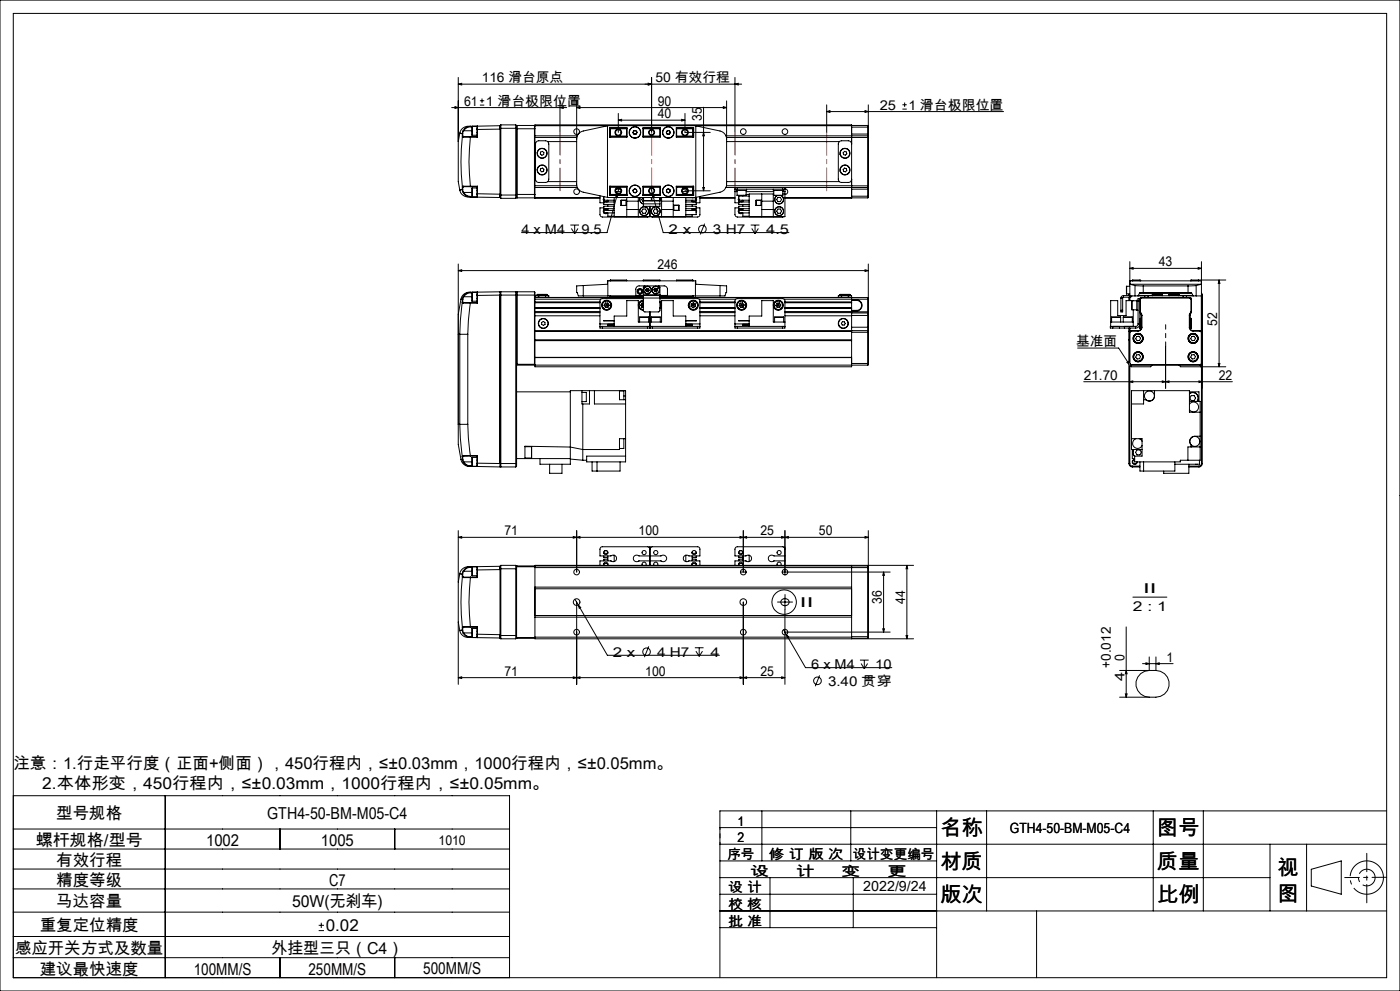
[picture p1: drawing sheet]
<svg xmlns="http://www.w3.org/2000/svg" width="420mm" height="297mm" viewBox="0 0 420 297" stroke-linecap="round" stroke-linejoin="round" font-family="sans-serif">
<g fill="none" stroke="#000" stroke-width=".3">
<path d="M0 0h420v297h-420zM4 4h412v289h-412zM135.5 32.2h34.5M136.5 32l1 .2-1 .3zM137.5 25.2l1-.2v.5zM137.5 25.2h85M137.5 23.2v19.2M137.9 39.9h.1M137.9 39.9l.8 .2M137.9 39.9l-.4 2.5M139 39.1l-.3 1M139 39.1l.1 .1"/>
<path d="M139.1 39.2l-.3 .8M139.1 39.2h2.5M141.1 37.8a2.74 2.74 0 0 0-3.2 2.1M141.1 37.8a2.45 2.45 0 0 0-2.1 1.3M141.1 37.8v.2M141.1 38l-.8 .2-1.2 1M141.1 38h.5M141.6 37.8v2.7M141.6 37.8h1.5v3.2M143.1 38.8h.1M143.2 37.8v1M143.2 37.8l-.1 .2"/>
<path d="M143.2 38.8v2.3M143.2 37.8h-2.1M144 31.5h1.3M144 30.2h1.3M144.6 29.5v1.3M150 37.7v1M150 37.7v.7h5M150 38.7v19.5M150 38.7l-6.8 .1M150 37.7l-6.8 .1M150.2 37.4v22M150.2 37.4h4.5"/>
<path d="M150.2 37.4l-.2 .3M154.7 37.4v22M154.7 37.4l.3 .3v.9M155 38.6v19.7M155 38.6h5.5M155.2 37.6v21.7M155.2 37.6l-.2 .1M155.2 37.6h5.1M160.3 37.6v21.7M160.3 37.6l.2 .1M160.5 37.7v.9M160.5 37.7v-.3h95v.3"/>
<path d="M160.5 37.7h.1M160.5 38.6v19.7M160.5 37.7h95M168 32.2l1-.2v.5zM168 30.2v9.5M173 32.2l1-.2v.5zM173 30.2v25l.2 .9 .5 .8 .8 .6 7.7 1.7M173 32.2h45M182.2 37.7l-7.7 1.7-1.1 .9-.4 1.4M182.2 37.7v21.5M182.4 37.7h-.2M182.9 38.3h5.2v2.8h-5.2z"/>
<path d="M183 38.6v2.5M183 38.6h5M183.1 38.4v2.6M183.1 38.4h5M183.1 38.4l-.1 .2M185.5 36l1-.2v.5zM185.5 34v5.7M185.5 36h20M188 38.4v2.6M189.9 39.8l.4 .4M190.1 39.2l-.2 .6M190.7 39.2h-.6"/>
<path d="M190.7 39.2l.4 .4M191.1 39.6l-.3 .5M192.9 38.3h5.2v2.8h-5.2zM192.9 38.4h5.2M193 38.4v2.6M193 38.6h5M194.5 25l1 .2-1 .3zM195.5 23.2v16.5M198 38.4v2.6M199.9 39.6l.2 .5M200.3 39.2h.5M200.3 39.2l-.4 .4"/>
<path d="M200.8 39.2l.2 .6M201 39.8l-.3 .4M202.9 38.3h5.2v2.8h-5.2zM202.9 38.4h4.9M203 38.4v2.6M203 38.6h5M204.5 35.8l1 .2-1 .3zM205.5 34v5.7h7.6M207.8 38.4l.1 2.7M207.8 38.4l.2 .2M208 38.6v2.5M208.6 37.7h.1"/>
<path d="M208.7 37.7l7.8 1.7 1.1 .9 .4 1.4M208.7 37.7v21.5M211.1 39.7l.2 1h-.5zM211.1 32.1v25.1M217 32l1 .2-1 .3zM218 30.2v25l-.2 .9-.5 .8-.8 .6-7.8 1.7M220.5 25.2l1-.2v.5zM220.5 23.2v16.5M248 33.4l1-.2v.5zM248 31.4v8.3M248 33.4h53.1M255.5 37.7v2.5"/>
<path d="M255.5 37.6h4.8M259.5 33.2l1 .2-1 .3zM260.3 37.6v3.1M260.3 37.6l.2 .5h-5M260.5 31.4v24.3M270.7 32.7h1.3M270.7 31.4h1.3M271.4 30.7v1.3M137.5 42.4v12l.4 2.6M137.9 57a2.75 2.75 0 0 0 3.2 2.1M137.9 57h.1M138.7 40.1v.8"/>
<path d="M138.7 56.8l.1 .1M138.7 56.8l.3 .9M138.7 56.8l-.8 .2M138.7 40.9a67.5 67.5 0 0 0 0 15.1M138.7 40.9l.3 .2M138.7 56l.2 .1M138.7 56v.8M138.8 40l.1 .8M138.8 56.9l.3 .8M138.8 40l-.1 .1M138.9 40.8l.2 .2M138.9 40.8l-.2 .1"/>
<path d="M138.9 56.1l-.1 .8M139 57.7a2.47 2.47 0 0 0 2.1 1.4M139 55.8h2.1M139 55.8l-.3 .2M139 41.1h2.1M139 55.8l.1 .1M139.1 41h2M139.1 41l-.1 .1M139.1 55.9h2M139.1 55.9l-.2 .2M139.1 57.7h-.1M139.1 57.7l.5 .6 1.5 .6"/>
<path d="M139.1 57.7h2.5M141.1 41.1a64.1 64.1 0 0 0 0 14.7M141.1 55.8v.1M141.1 58.9v.2M141.1 41.1h2.1M141.1 55.8h2.1M141.1 59.1l8.9 .1M141.1 58.9h.5M141.1 41v.1M141.1 41h2M141.1 55.9h2M141.6 56.3v2.8"/>
<path d="M141.6 40.5h1.5M141.6 56.3h1.5M143.1 41l.1 .1M143.1 58.1h.1M143.1 55.9v3M143.1 58.9v.2h-1.5M143.2 58.1v1l-.1-.2M143.2 55.8l-.1 .1M143.2 55.8v2.3M143.2 58.1l6.8 .1M150 58.2v1M150 59.2l.2 .2"/>
<path d="M150.2 59.4h4.5M155 58.5h-5v.7M155 58.3v.9M155 59.2l-.3 .2M155 58.3h5.5M155 59.2l.2 .1M155.2 59.3h5.1M160.5 58.3v.9M160.5 53.4l.2 .7M160.5 59.2v.2h19.5M160.5 59.2h.1M160.5 59.2h19.5"/>
<path d="M160.5 59.2l-.2 .1M160.5 56.2h12.7M160.5 41.2h12.5M160.5 40.7h12.7M160.5 55.7h12.5M160.7 42.8l-.2 .6M160.9 42.5l.7-.3h2.1a.96 .96 0 0 1 .9 1v10.5a.96 .96 0 0 1-.9 1h-2.1a.96 .96 0 0 1-.9-1v-10.7zM162.2 45.6l.5-.2 .5 .3-.1 .6-.5 .2-.5-.4zM162.2 50.6l.5-.2 .5 .3-.1 .6-.5 .2-.5-.4zM164.3 42.4h8.7M164.3 54.4h8.7M180 58.7v2.1h1.2"/>
<path d="M181.2 59.3l-.2 .8 .5 .4M181.2 58.9v1.1M181.2 59.6v.4M182.2 59.2h26.5M182.9 58.5h.4M182.9 55.8h5.2v2.8h-5.2zM182.9 57.1h.1M182.9 56.7h.1M182.9 56.2h.1M182.9 40.7h.1M183 55.8v2.5M183 58.3h5"/>
<path d="M183 58.3l.1 .2M183.1 55.9v2.6M183.1 41h5M183.1 55.9h5M183.1 58.5h5M183.1 55.9l-.1 .2h5M183.2 41v.1M183.2 55.8v.1M183.3 58.5v.1M183.3 58.5h.1M184.3 58.5v.1M184.3 59.2v5.7h21.4v-5.7"/>
<path d="M184.7 57.4h1.6M184.8 56.7h1.4M185.2 58.2v1l-.5-.1zM185.2 58.2l-3.1 11.5h-25.6M185.7 56.2l-.5 2M188 55.9v2.7M188 40.8h-5l.1 .2M188 59.2v5.7M189.9 57l.1 .6M190 57.6l.6 .1M190.4 56.6l.5 .2M190.4 56.6l-.5 .4"/>
<path d="M190.8 40.1l-.5 .1M190.9 56.8l.1 .6M191 57.4l-.4 .3M191.5 59.2v5.7M192 59.2l-.1 .2a1.39 1.39 0 0 0 1.1 1.7M192.1 59.2l-.1 .2a1.29 1.29 0 0 0 1 1.7M192.9 59.2l-.4 .6 .5 .6M192.9 55.8h5.2v2.8h-5.2zM192.9 41h5.2M192.9 55.9h5.2M192.9 58.5h5.2M192.9 58.5h.1"/>
<path d="M193 55.9v2.7M193 59.2v1.9M193 58.3h5M193 40.8h5M193 56.1h5M193.1 59.2v.9M193.5 58.5v.1M195.3 56.3l.4 1.8M195.4 59.2v.9M195.6 59.2v.9M195.7 58.1l.6 .8-.5 .2zM195.7 58.1l3.3 11.6h37.7"/>
<path d="M197.5 58.5v.1M197.9 59.2v.9M198 59.3v1M198 59.4v.7M198 55.9v2.7M198 59.2v1.9M198 58.5h.1M198.5 59.2v5.7M200 57.5l.5 .3M200 56.9v.6M200.1 40.1l.6 .1M200.5 56.6l.5 .3"/>
<path d="M200.5 56.6l-.5 .3M201 57.5l-.5 .3M201 56.9v.6M202 59.2v5.7M202.9 55.8h5.2v2.8h-5.2zM202.9 55.9l5.1 .2h-5M202.9 58.5h4.9M203 55.9v2.6M203 40.8h5l-.2 .2h-4.9M203 58.3h5M204.7 57.4h1.6M204.8 56.7h1.3"/>
<path d="M205.5 57.2h7.6M205.7 58.5v.1M205.7 59.3h3.1v.7M206.6 58.5l.1 .1M206.6 58.5h1.5M206.6 58.5h.1M207.6 59.2h.2M207.9 55.8l-.1 2.7M208 55.8v2.5M208 57.1h.1M208 56.7h.1M208 56.2h.1"/>
<path d="M208 58.3l-.2 .2M208 40.7h.1M208.1 59.2l-.2 .1M208.4 59.2l.2 .1M208.7 59.2l.1 .1M208.8 59.3l.2 .8-.6 .4M208.8 59.6v.4M210 58.9v1.9h-1.2M210 59.4h10.5M210 59.2h10.5M210.8 56.2h.5l-.2 1zM217.8 56.2h3.4"/>
<path d="M217.8 40.7h42.5M217.9 55.7h37.6v.5M218 42.4h33.8M218 54.4h33.8M220.5 56.7h.7M220.5 56.7v.7M220.5 56.2v.5M220.5 57.4v3.4h1.2M220.5 57.4h.6M221 56.7v.4h3v-.4M221.1 58.5h2.7M221.1 57.1v1.4"/>
<path d="M221.2 56.2v.5M221.2 56.7h13.5M221.2 56.2h13.5M221.7 59.3l-.2 .8 .5 .4M221.7 59.6v.4M222.8 58.6v.2M223.8 57.1v1.4M223.8 58.3h1M223.8 57.4h8.3M224.8 58.8h-3.1v1.2M228.5 58.1v6.8M232 56.7v.4h3v-.4"/>
<path d="M232 58.1v6.8M232.1 58.5h2.7M232.1 57.1v1.4M233.1 58.6a1.35 1.35 0 0 0-.4 2 1.35 1.35 0 0 0 2.1 0 1.35 1.35 0 0 0-.4-2M233.2 58.6a1.31 1.31 0 0 0-.5 2 1.31 1.31 0 0 0 2.1 0 1.31 1.31 0 0 0-.6-2M233.4 59.2h.7l.4 .6-.4 .6h-.7l-.4-.6zM234.7 56.7h.8M234.7 56.2h25.6M234.7 56.2v.5M234.8 57.1v1.4M234.8 58.1h.7M234.8 57.4h.7"/>
<path d="M235.5 56.7v.7M235.5 56.6a.85 .85 0 0 1 .8 .8 .85 .85 0 0 1-.8 .9M235.5 56.2v.5M235.5 57.4v7.5h-10.7v-6.8h7.3M235.5 59.2h20M252.9 50.8l.5-.4 .5 .1 .1 .6-.4 .4-.5-.2zM252.9 45.8l.5-.4 .5 .1 .1 .6-.4 .4-.5-.1zM255.5 40.2v15.5M255.5 55.7v.5M255.5 40.2h5v.6M255.5 56.2v.5M255.5 43.2a.96 .96 0 0 0-1-1h-2a.96 .96 0 0 0-1 1v10.5a.96 .96 0 0 0 1 1h2a.96 .96 0 0 0 1-1"/>
<path d="M255.5 59.2v.2h-20M255.5 56.7v2.5M255.5 59.3h4.8M255.5 58.8h5M255.5 56.7h5M255.5 55.7h5M260.3 40.7v15.5M260.3 56.2v3.1M260.3 40.7l.2 .1M260.5 40.8v.4h-42.6M260.5 55.7v.4M260.5 56.1v.6"/>
<path d="M260.5 58.8l-.2 .5M260.5 56.7v2.1M260.5 56.1l-.2 .1M137.5 79.1v48.1M171.1 67.4h2.6M171.4 68.5l1 1.6M172.4 67.4v2.7M173.4 68.5l-1 1.6M181.2 62.3h-1.2v2a.73 .73 0 0 0 .7 .7l13.9-.1M181.2 60a.61 .61 0 0 0 .5 .4 .61 .61 0 0 0 .6-.4l.1 .5M181.2 63.1v.7h3.1M181.2 60h3.1"/>
<path d="M181.2 63.1h3.1M181.2 63.1v.4M181.2 63.8a.73 .73 0 0 0 1.1 0M181.4 63.8h.7M181.5 62.5l-.5 .5 .2 .7M181.9 62.5l.5 .3M182.4 60.3l-.5 .2M182.4 62.5l-.1 .6a.61 .61 0 0 0-.6-.5 .61 .61 0 0 0-.5 .5M182.4 61.3v.5M182.4 63.8v1h1.9M184.3 60.5h-3.1v.8h3.1M184.3 61.8h-3.1v.7h3.1"/>
<path d="M186.3 60h1.6v1.6h-1.6zM186.3 60h1.6M188 60.3h3.5M188 62.8h3.5M192.9 62.6h.7l.4 .7-.4 .6h-.7l-.4-.6zM193 61.1v.7h5v-.7M193 61.1h5M193.1 60.1h2.3M195 61.8v3.1M195.6 60.1l2.2 .1M195.6 60.1h2.3M196.4 62.6h.7l.3 .7-.3 .6h-.7l-.4-.6z"/>
<path d="M197.8 60.2h.1M198.5 60.3h3.5M198.5 62.8h3.5M202.1 61.5h1.6v1.6h-1.6zM202.1 63v-1.4h1.5v1.4M205.7 60.5h3.1v.8h-3.1M205.7 61.8h3.1v.7h-3.1M205.7 60h3.1M205.7 63.1h3.1M207.6 60.3l.5 .2M207.6 62.5v.6a.61 .61 0 0 1 .6-.5 .61 .61 0 0 1 .6 .5M207.6 61.3v.5"/>
<path d="M207.6 64.3v.5h-1.9M208.1 62.5l-.5 .3M208.4 62.5l.6 .5-.2 .7M208.8 60a.61 .61 0 0 1-.6 .4 .61 .61 0 0 1-.6-.4v.5M208.8 62.3h1.2v2a.73 .73 0 0 1-.8 .7l-13.8-.1M208.8 63.1v.4M208.8 63.1v1.2h-3.1M211.4 67l-1.3 3.3M221.7 62.3h-1.2v2a.73 .73 0 0 0 .7 .7l13.9-.1M221.7 60a.61 .61 0 0 0 .5 .4 .61 .61 0 0 0 .6-.4v.5M221.7 63.1v.7h3.1M221.7 60h3.1"/>
<path d="M221.7 63.1h3.1M221.7 63.1v.4M221.7 63.8a.73 .73 0 0 0 1.1 0M221.9 63.8h.7M222 62.5l-.5 .5 .2 .7M222.4 62.5l.4 .3M222.8 60.3l-.4 .2M222.8 62.5v.6a.61 .61 0 0 0-.6-.5 .61 .61 0 0 0-.5 .5M222.8 61.3v.5M222.8 63.8v1h2M224.8 60.5h-3.1v.8h3.1M224.8 61.8h-3.1v.7h3.1"/>
<path d="M225.2 67.4h2.6M225.5 68.5l1 1.6M226.5 67.4v2.7M226.8 60h1.6v1.6h-1.6zM226.8 60h1.6M227.5 68.5l-1 1.6M228.5 60.3h3.5M228.5 62.8h3.5M233.4 62.6h.7l.4 .7-.4 .6h-.7l-.4-.6zM260.5 79.1v14.3M338.9 78.4v10.7M360.4 78.4v10.3h-1.6"/>
<path d="M137.5 81.1l1-.2v.4zM137.5 81.1h123M138.3 89.7l-.8 4.5v6h.4M138.3 89.7h.4M138.7 90.6l-.6 5.4-.2 4.2M138.7 90.6l.3 .2M138.7 89.7v.9M138.8 90.5l-.1 .1M138.8 90.5l.3 .2M138.9 89.7l-.1 .8M138.9 89.7h-.2M139 90.8h2.1"/>
<path d="M139 88.9l-.3 .8M139 88.9h.1M139.1 90.7h2M139.1 90.7l-.1 .1M139.1 88.9l-.2 .8M139.1 88.9h2.5M141.1 87.6a2.57 2.57 0 0 0-2.8 2.1M141.1 90.8l-.6 5.3-.2 4.1M141.1 87.6l8.9-.1v.9M141.1 90.7v.1M141.1 87.6a2.45 2.45 0 0 0-2.1 1.3M141.1 87.6v.1"/>
<path d="M141.1 90.8h2.1M141.1 90.7h2M141.1 87.7l-.8 .2-1.2 1M141.1 87.7h.5M141.6 87.6v2.7M141.6 87.6h1.5v3.1M141.6 90.3h1.5M143.1 87.7l.1-.1v.9M143.1 90.7l.1 .1M143.1 88.5h.1M143.2 88.5v2.3M150 88.4l-6.8 .1"/>
<path d="M150 88.4v50.5M150 88.4h10.5M150.2 87.5v52.4M150.2 87.5l-.2 .2M150.2 87.5h4.5M154.7 87.5v52.4M154.7 87.5l.3 .2M155.2 87.5l-.2 .1v51.3M155.2 87.5v21.7M155.2 87.5h5.1M160.3 87.5v21.7M160.3 87.5l.2 .9"/>
<path d="M160.5 99.1v.2M160.5 99.3v10.6h95v-10.6M160.5 88.4v10.7M160.5 99.1h99.8M160.5 89.7h19.7M160.5 99.3h95M160.5 92.5h19.5M160.5 92.4h19.5M160.5 90.6h19.5M160.5 90.5h19.5M160.5 90.7h19.5M160.5 92.2h19.5"/>
<path d="M160.5 93.7h19.5M160.5 93.4h19.5M160.5 94.6h19.5M161.1 88.3h3M161.1 88.5l.1 .1M161.1 88.5h3M161.1 88.3v.2M161.5 89.1v.1M161.6 88.6h-.9v.5M161.6 88.6v.5h-1.1l32.5 .1M161.6 88.6h2.1M162.5 96.7l.5-.4 .5 .3v.6l-.5 .3-.5-.3z"/>
<path d="M163.7 88.6h.9v.5M163.7 88.6v.5h.6M164.1 88.5v.1M164.1 88.3v.2M175 85.6l-2 .1v2h.2a.91 .91 0 0 0 .4 .9 .91 .91 0 0 0 1 .1h.4M175 85.6l7.2-.4v-1h26.5v1l7.3 .4M175 88.7h18M175 85.6v3.1M180 97.8h.7M180 97.8v.5h.7M180 97.1v.7M180 97.1h4.3"/>
<path d="M180.7 97.8h13.5M180.7 97.8v.5M180.7 98.3h13.5M181.2 91.5l.4 .6M181.2 91.5h1.5M181.6 90.8h.8M181.6 90.8l-.4 .7M181.6 92.1h.8M181.6 90.8l.4 .7M182 91.5l.4 .6M182 91.5l-.4 .6M182.4 84.2v4.5"/>
<path d="M182.4 90.8l.3 .7M182.4 90.8l-.4 .7M182.7 91.5l-.3 .6M183 84.1h5M183 84.1v.1M183 88.7v.4M183 88.8h10M183.1 83.9h4.9v.3M183.1 83.9v.3M183.1 88.7v.4M183.1 83.9l-.1 .2M184.3 97.2h-1.9v.3h1.9"/>
<path d="M184.3 97.8v-3.1h3.7v-4.6h3.5v6.4h7v-6.4h3.5v4.6h3.7v3.1M184.3 96.1h-3.1l3.1 .1M190.7 88.7v-2a.96 .96 0 0 1 1-1h7.5a.96 .96 0 0 1 1 1v2M190.7 88.5h9.5M191.9 95.1h2.7M191.9 95.1v1.4M192.2 91.5h.8M192.2 91.5l.4 .6M192.6 90.8h.4M192.6 92.1h.4M192.6 90.8l-.4 .7M192.6 90.8l.4 .7"/>
<path d="M193 88.3v1M193 90a1.5 1.5 0 0 0-1.5 1.5 1.5 1.5 0 0 0 1.5 1.5M193 92.8a1.32 1.32 0 0 1-1.3-1.3 1.32 1.32 0 0 1 1.3-1.4 1.36 1.36 0 0 0-1.4 1.4 1.36 1.36 0 0 0 1.4 1.3M193 89.5l-12.7 .1-.3 .5v7M193 84.2v-.3h5v.3M193 89.3h5M193 89.3v3.7M193 88.3h5M193 91.5l-.4 .6M193 84.1h5M193.5 85.7l-.5 .4v2.2M193.7 86.9l.2 .5"/>
<path d="M193.7 86.9h.5M193.9 87.4l.6 .1M194 86.4l-.3 .5M194 86.4l.6 .1M194 86.4l.2 .5M194.2 97.8h1.5M194.2 98.3h.8M194.2 86.9l-.3 .5M194.2 86.9l.3 .6M194.2 86.9l.6 .1M194.2 97.8v.5M194.6 95.1v1.4"/>
<path d="M194.6 86.5l.2 .5M194.6 86.5l-.4 .4M194.8 87l-.3 .5M195 98.3h.7M195 93.5v4.8M195.4 95.1h2.7M195.4 95.1v1.4M195.7 97.8h13.5M195.7 98.3h13.5M195.7 97.8v.5M196.2 86.9l.2 .5M196.2 86.9h.5"/>
<path d="M196.4 87.4l.6 .1M196.5 86.4l-.3 .5M196.5 86.4l.6 .1M196.5 86.4l.2 .5M196.7 86.9l.6 .1M196.7 86.9l-.3 .5M196.7 86.9l.3 .6M197.1 86.5l.2 .5M197.1 86.5l-.4 .4M197.3 87l-.3 .5M197.5 85.7l.5 .4v2.2M198 88.3v1"/>
<path d="M198 89.3v3.8l-.3 .3-4.3 .1-.4-.5M198 90.4a1.49 1.49 0 0 1 0 2.2M198 90.6l.1 .1a1.38 1.38 0 0 1-.1 1.7M198 89.5l11.7 .1 .3 .5v7M198 90.7v.1a1.21 1.21 0 0 1 0 1.5M198 89.1l62.3 .1M198 88.7h18M198 88.8h10M198.1 95.1v1.4M203 84.1h5M205.7 97.2h1.9v.3h-1.9M205.7 96.1h3.1l-3.1 .1"/>
<path d="M205.7 97.1h4.3M207.3 91.8l.6 .4M207.4 91l-.1 .8M207.4 91l.6 .5M207.8 83.9h-4.8v.3M207.8 83.9v.3M207.8 88.7v.4M207.8 83.9l.2 .2M208 91.5l-.1 .7M208 91.5l.6 .4M208 84.1v.1M208 88.7v.4"/>
<path d="M208 90.7l-.6 .3M208 90.7l.7 .5M208 90.7v.8M208.6 91.9l-.7 .3M208.6 84.2v4.5M208.7 91.2l-.1 .7M208.7 91.2l-1.4 .6M209.2 97.8h.8M209.2 97.8v.5M209.8 89.7h10.9M210 97.8v.5h-.8M210 97.1v.7"/>
<path d="M210 92.5h10.5M210 92.4h10.5M210 90.6h10.5M210 90.5h10.5M210 90.7h10.5M210 92.2h10.5M210 93.7h10.5M210 93.4h10.5M210 94.6h10.5M216 85.6l2 .1v2h-.2a.91 .91 0 0 1-.4 .9 .91 .91 0 0 1-1 .1h-.4M216 85.6v3.1M220.5 97.8v.5h.7"/>
<path d="M220.5 97.8h.7M220.5 97.1v-7l.4-.6h14l.6 .6v8.2h-.8M220.5 97.1v.7M220.5 97.1h4.3M221.2 97.8h13.5M221.2 98.3h13.5M221.2 97.8v.5M221.8 91.6l.4 .6M222 90.9l-.2 .7M222 90.9l.5 .6M222.5 91.5l-.7 .1M222.5 91.5l.4 .6"/>
<path d="M222.5 91.5l-.3 .7M222.8 90.8l.4 .6M222.8 90.8l-.8 .1M222.8 90.8l-.3 .7M222.9 92.1l-.7 .1M223.2 91.4l-.3 .7M223.2 91.4l-.7 .1M224.8 97.2h-2v.3h2M224.8 96.1h-3.1l3.1 .1M232.4 95.1h2.7M232.4 95.1v1.4M232.7 91.6l.5 .6"/>
<path d="M233 90.9l-.3 .7M233 90.9l.5 .6M233.5 91.5l-.8 .1M233.5 91.5l.4 .6M233.5 91.5l-.3 .7M233.8 90.8l.4 .6M233.8 90.8l-.8 .1M233.8 90.8l-.3 .7M233.9 92.1l-.7 .1M234.2 91.4l-.3 .7M234.2 91.4l-.7 .1M234.7 97.8h.8"/>
<path d="M234.7 97.8v.5M235.1 95.1v1.4M235.5 96.5h-3.5v-6.4h-3.5v4.6h-3.7v3.1M235.5 92.5h20M235.5 92.4h20M235.5 90.6h20M235.5 90.5h20M235.5 90.7h20M235.5 92.2h20M235.5 93.7h20M235.5 93.4h20M235.5 94.6h20"/>
<path d="M252 88.5l.1 .1M252 88.3h3M252 88.5h3M252 88.3v.2M252 88.3h.1M252.5 88.6v.5h-.7M252.5 88.6h-1v.5M252.5 88.6h2M252.7 96.4h.6l.3 .6-.3 .4h-.6l-.3-.5zM254.5 88.6v.5h1M254.5 88.6h1v.6M255 88.5l-.1 .1"/>
<path d="M255 88.3v.2M255.5 94.6v4.7M255.5 93.4v.4M255.5 89.2v4.2M255.5 93.8v.8M255.5 93.4h5M255.5 99.6h5M255.5 93.8h.1M255.5 98.1h5M255.5 93h1.5M255.5 93.2h1.5M255.5 93.8h4.8"/>
<path d="M255.5 89.9h1.5M255.5 90h1.5M255.5 94.5h5M257 89.9a1.66 1.66 0 0 1 1.6 1.6 1.66 1.66 0 0 1-1.6 1.7M257 90a1.5 1.5 0 0 1 1.5 1.5 1.5 1.5 0 0 1-1.5 1.5M257 89.9v.1M257 93v.2M259.5 80.9l1 .2-1 .2zM260.3 99.1v10.3M260.3 93.8v5.3M260.3 89.2v4.6M260.3 89.2l.2 .5h-25.3"/>
<path d="M260.3 99.1l.2 .1M260.5 99.2v.4M260.5 98.1v1.1M260.5 93.4v.3M260.5 93.7v.8M260.5 94.5v3.6M260.5 99.6v9.3M260.5 93.7l-.2 .1M333.2 97.8l-.1 .5h.7M333.2 96.5h6.8M333.2 97.8h7.5M333.5 95.1h2.7"/>
<path d="M333.5 95.1v1.4M333.8 98.3h2M333.8 97.8v.5M335.8 98.3h1.5M335.8 97.8v.5M336.2 95.1v1.4M336.3 93v.5h.5v-.5M336.3 89.3h.5M336.3 93h.5M336.3 89.3v3.7M336.8 89.3v3.7M337 95.1h2.7"/>
<path d="M337 95.1v1.4M337 89.1l-.2 .2M337 88.6l-.5 .2-.2 .5M337 88.6h1.9M337 89.1h1.9M337 88.6v.5M337.3 98.3h3.4M337.3 97.8v.5M338 85.8v2.3M338 88.1h.9M338 85.8h.9M338.7 88.4h.2"/>
<path d="M338.7 88.4v.2M338.7 89.1v1M338.7 98.3v40.6M338.7 88.1v.3M338.8 89.1v1M338.8 98.3v.8M338.8 99.6v9.3M338.8 99.6h.2M338.9 88.1l-.1 .5M338.9 84.2h.1M338.9 88.7h1.6M338.9 84.2h21.5"/>
<path d="M338.9 80.4l1-.2v.5zM338.9 80.4h21.5M339 89.1v1M339 98.3v.8M339 99.6v9.3M339.3 99.2l-.3 .4M339.3 99.2h-.2l-.3 .4M339.3 99.2h2.1M339.6 90.1v2.7M339.6 88.7l-.7 .4M339.6 92.8h1.4M339.6 90.1h1.4"/>
<path d="M339.7 84.1h2.5M339.7 84.1v.1M339.7 95.1v1.4M339.8 83.9h2.2M339.8 83.9v.3M339.8 83.9l-.1 .2M340 90.1h-2.2v4.5h-2.5v-4.5h-2.1v7.7M340 92.8v5M340.5 85.6l2.5 .1M340.5 88.7h.9M340.5 85.6v3.1M340.7 97.8v.5"/>
<path d="M341.4 90h-.4v3h.4M341.4 97.1l-.1 .4-.6 .3M341.4 99.1h-2.6l-.1 .2M341.4 88.7h2M341.4 97.1h.5M341.4 90.2h.5M341.4 90.2v6.9M341.4 99.1v.1M341.5 88.5h4.2M341.9 97.1a1.26 1.26 0 0 1-1.2 1.2M341.9 89.7v-.2h-.5v.7M341.9 89.7h.2"/>
<path d="M341.9 89.7v7.4M342 83.9v.3M342 87.7v.2M342 87.9h15.3M342 83.9l.2 .2M342.1 95.4v3M342.1 95.4h.2M342.1 98.4h.2M342.1 93.4l.1 .3M342.1 93.4v.4M342.1 93.8l.3 .7M342.1 89.7v3.7"/>
<path d="M342.2 93.8l.2 .6v4M342.2 87.7l-.2 .2M342.2 93.7l.4 .8M342.2 84.1v.1M342.2 93.7l-.1 .1M342.3 95.4l.1 .1M342.3 95.4v3M342.4 98.4h-.1M342.4 89.3l-.3 .4M342.4 89.2l-.5 .5M342.4 98.1a1.09 1.09 0 0 1-1 1M342.4 89.2h14.5"/>
<path d="M342.4 89.3h14.5M342.4 98.1h.2M342.4 94.5h.2M342.4 89.2v.1M342.4 94.5v3.6M342.6 98.1a1.21 1.21 0 0 1-1.2 1.1M342.6 94.5v3.6M343 87.7h-.3a1.02 1.02 0 0 0-1.3 1M343 85.7h13.4M343 85.7v2M343 87.7h13.4M343.4 88.6v.5h1v-.5"/>
<path d="M343.4 88.6h1M343.7 89.1v.1M344.4 88.6h10.5M344.7 89.1v.1M345.7 88.3h3M345.7 88.5l.1 .1M345.7 88.5h3M345.7 88.3v.2M348.7 88.5l-.1 .1M348.7 88.3v.2M350.7 88.3h3M350.7 88.5l.1 .1"/>
<path d="M350.7 88.5h3M350.7 88.3v.2M353.7 88.5l-.1 .1M353.7 88.5h4.2M353.7 88.3v.2M354.7 89.1v.1M354.9 88.6v.5h1v-.5M354.9 88.6h1M355.7 89.1v.1M355.9 88.7h2M356.4 87.7h.3a1.01 1.01 0 0 1 1.2 1M356.4 85.7v2"/>
<path d="M356.8 98.1a1.14 1.14 0 0 0 1.1 1.1M356.8 98.1h.1M356.8 94.5h.1M356.8 94.5v3.6M356.9 89.3l.4 .4M356.9 89.2l.5 .5M356.9 98.1a1.02 1.02 0 0 0 1 1M356.9 89.2v.1M356.9 94.5v3.6M357 98.4h.1M357 95.4v.1M357 95.4v3"/>
<path d="M357 95.4h.3M357 98.4h.3M357.2 93.7l-.4 .8M357.2 93.7l.1 .1M357.2 84.1h2.5M357.2 84.1v.1M357.2 93.8l-.2 .7v3.9M357.2 87.7l.1 .2M357.3 93.8l-.4 .7M357.3 95.4v3M357.3 93.4l-.1 .3M357.3 93.4h.1"/>
<path d="M357.3 89.7h.1M357.3 89.7v3.7M357.3 83.9v.3M357.3 87.7v.2M357.3 83.9l-.1 .2M357.4 93.4l-.1 .4M357.4 89.7v3.7M357.9 88.7h.9M357.9 99.1h2.6l.2 .2M357.9 99.2h2.1M357.9 99.1v.1M358.8 85.6l-2.4 .1"/>
<path d="M358.8 85.6v3.1M359.4 80.2l1 .2-1 .3zM359.7 84.1v.1M359.7 84.1l-.2-.2v.3M360 99.2h.3l.2 .4M360 99.2l.4 .4M360.4 99.6h.1M360.4 85.2h-21.5l1.6 .4M360.4 85.2l-1.6 .4M360.4 84.2v1M360.4 88.7v10.4M360.4 99.6v9.3"/>
<path d="M360.4 87.8l.3 .6M360.4 88l.1 11.1M360.4 88.4h.3M360.5 99.6v9.3M360.7 88.4v50.5M365.7 83.9l.3 1h-.5zM365.7 83.9v26M367.7 83.9h-10.4M137.9 100.2h2.4M137.9 100.2v27M140.3 100.2v27M155 117.4h16.1"/>
<path d="M155 109.4h105.3M155.2 109.2l-.2 .1M155.2 109.2h5.1M160.3 109.2l.2 .1M160.5 101.8h95M160.5 102.1h95M160.5 107.1h95M160.5 107.2h95M174.6 117.6h1.3v2.8h-1.3M174.6 117.1v4h2.2v-4M178.3 117.1v4h9.4M185.8 117.2h1.3v2.6"/>
<path d="M185.8 117.1v2.7h1.9M187.1 118.7h.6M187.7 118.7v1.1M187.7 119.8v18.6h-11.7v-1.7h11.7M187.7 118.7v-1.6h-16.6v22h-9.1v-1.7M255.5 108.9h5M260.5 108.9l-.2 .5M323.3 104.3h12.3l3.2 5M338.1 108.6l.4-.3 .3 1zM338.7 101.8l.1 .2M338.8 108.9l.5 .5M338.8 108.9h.2"/>
<path d="M338.8 114.4l1-.2v.4zM338.9 109.5v29.4M339 108.9l.3 .4M339.3 109.4h20.7M339.3 109.3h20.7M339.3 109.3v.1M341 106.4l.7-.1 .5 .6-.3 .6-.8 .1-.4-.6zM341 100.9l.7-.1 .5 .5-.3 .7-.8 .1-.4-.6zM343.1 117.1v4h-3.7M345.7 109.4l-.5 .5h-5.9l-.5-.5v7M346.4 118.7a1.55 1.55 0 0 1-1 1.4 1.55 1.55 0 0 1-1.7-.3h-.6M346.4 117.1v1.6"/>
<path d="M348.7 114.2l1 .2-1 .2zM349.7 114.4l1-.2v.4zM349.7 103.8v12.6M353.7 109.4l.5 .5h13.5M356.8 117.9a1.69 1.69 0 0 1 2.2 .2 1.69 1.69 0 0 1 .2 2.2M356.8 118a1.65 1.65 0 0 1 2.2 .1 1.65 1.65 0 0 1 .1 2.2M356.8 117.4h2.9v2.9M357.4 118.6h.8l.5 .7-.5 .7h-.8l-.5-.7zM357.5 100.9l.7-.1 .4 .5-.2 .7-.8 .1-.4-.6zM357.5 106.4l.7-.1 .4 .6-.2 .6-.8 .1-.4-.6zM359.7 114.2l1 .2-1 .2zM360 109.3v.1"/>
<path d="M360.4 108.9l-.4 .4M360.4 108.9h.1M360.4 109.7v29.2M360.5 108.9l-.5 .5M360.5 106.9l.2 .2M360.7 109.4l-.5 .5M360.7 101.8l-.2 .2M365.5 108.9h.5l-.3 1zM369.7 114.4h-44.6M137.5 127.2v6l.8 4.5M137.5 127.2h.4M137.9 127.2l.2 4.2 .6 5.4"/>
<path d="M137.9 127.2h2.4M138.3 137.7a2.58 2.58 0 0 0 2.8 2.1M138.7 136.8l.1 .1M138.7 136.8v.8M138.7 137.6l.2 .1M138.7 137.6l.3 .9M138.7 137.6l-.4 .1M138.8 136.9l.1 .8M138.9 137.7l.2 .7M139 136.6l-.3 .2M139 136.6l.1 .1M139 138.5a2.37 2.37 0 0 0 2.1 1.3"/>
<path d="M139.1 136.7h2M139.1 136.7l-.3 .2M139.1 138.4l-.1 .1M139.1 138.4l.6 .7 1.4 .5M139.1 138.4h2.5M140.3 127.2l.2 4.1 .6 5.2M141.1 136.5l-2.1 .1M141.1 136.5v.2M141.1 136.5h2.1M141.1 136.7h2M141.1 139.8h2.1M141.1 139.6v.2"/>
<path d="M141.1 139.6h.5M141.6 137.1v2.7M141.6 137.1h1.5M143.1 136.7v2.9M143.1 138.8h.1M143.1 139.7l.1 .1M143.1 139.6l-1.5 .2M143.2 138.8v1M143.2 136.5l-.1 .2M143.2 136.5v2.3M143.2 138.8l6.8 .1M150 138.9v1l-6.8-.1"/>
<path d="M150 138.9h5M150 139.7l.2 .2M150.2 139.9h4.5M155 138.9v.8l-.3 .2M155 137.4h16.1M157.5 137.3h2M157.5 133.9h2M159.5 133.9v3.4M164.9 139.1v2.7h3.7v-2.7M171.1 137.6l3.7 .3M174.8 121.1v16.8M174.8 137.9h1.2"/>
<path d="M177.6 138.4v2.8h8.4v-2.8M179.1 138.4v2.8M187.1 131.5v2.9h-1.3M187.7 131.5h-1.9v3.2h-11l-3.7-.7-13.6-.3v3.7M338.7 138.9a1.09 1.09 0 0 0 1 1M338.7 138.9h.2M338.9 138.9l.2 .4 .6 .4M339.4 131.5h3.2v5.2h-2.2M339.7 139.9h2.3M339.7 134.7v2.7h.7M339.7 139.7v.2M339.7 139.7h2.3"/>
<path d="M340.1 134.7l-.2 .4a1.7 1.7 0 0 0 .5 1.7M340.1 134.7l-.1 .2a1.57 1.57 0 0 0 .4 1.8M340.4 137.7a.76 .76 0 0 0-.7 .8 .76 .76 0 0 0 .8 .7 .76 .76 0 0 0 .7-.8M340.4 137.8a.62 .62 0 0 0-.6 .7 .62 .62 0 0 0 .7 .6 .62 .62 0 0 0 .6-.7M340.7 131.5a1.5 1.5 0 0 0-.5 2.4 1.5 1.5 0 0 0 2.4-.4M341.1 134.8h.9l.4 .8-.4 .7h-.9l-.4-.7zM341.8 131.5l.8 .8M342 138.4v2.8h10.5v-2.8M343.1 138.4v2.8M356.7 139.9h3M356.7 139.1v2.7h-7.6v-.6M356.7 139.7h3"/>
<path d="M356.8 121.1a1.5 1.5 0 0 1 2.3-.3 1.5 1.5 0 0 1 0 2.3 1.5 1.5 0 0 1-2.3-.3M356.8 120.3h3.2v17.6h-5.9v.5h-13.7v-1.7M358.6 139.1h.6M359.7 139.7v.2M359.8 137.9v1.2h-7.3M360 130.7h-1.5a1.56 1.56 0 0 0-1.5 1 1.56 1.56 0 0 0 .3 1.7v.5M360 123.5h-3.2v-6.4h-17.4v17.6h3.2M360 133.9h-3.6v4M360.4 138.9l-.2 .5-.5 .3M360.4 138.9h.3M360.7 138.9a1.02 1.02 0 0 1-1 1M137.5 159v15.4"/>
<path d="M173 159v12.4M223 159v12.4M235.5 159v13.3M260.5 159v31.8M137.5 174.4v12M137.5 161l1-.2v.5zM137.9 171.9h.1M137.9 171.9l.8 .2M137.9 171.9l-.4 2.5M138.7 172.1v.8M138.7 172.9a67.5 67.5 0 0 0 0 15.1M138.7 172.9l.3 .2"/>
<path d="M138.8 172l.1 .8M138.8 172l-.1 .1M138.9 172.8l-.2 .1M138.9 172.8l.2 .2M139 171.1l-.3 1M139 171.1l.1 .1M139 173.1h2.1M139.1 173h2M139.1 173l-.1 .1M139.1 171.2l-.3 .8M139.1 171.2h2.5M141.1 169.9a2.74 2.74 0 0 0-3.2 2"/>
<path d="M141.1 173.1a64.1 64.1 0 0 0 0 14.7M141.1 169.9a2.45 2.45 0 0 0-2.1 1.2M141.1 169.9v.1M141.1 170l-.8 .2-1.2 1M141.1 173.1h2.1M141.1 170h.5M141.1 173v.1M141.1 173h2M141.6 171.2v1.3M141.6 169.9v1.3M141.6 169.9h1.5v3.1M141.6 169.9v2.6"/>
<path d="M141.6 172.5h1.5M143.1 170l.1-.2v1M143.1 173l.1 .1M143.1 170.8h.1M143.2 170.8v2.3M150 169.7v1M150 169.7v.8h5M150 170.7v19.5M150 170.7l-6.8 .1M150 169.7l-8.9 .2M150.2 169.4v22M150.2 169.4h4.5"/>
<path d="M150.2 169.4l-.2 .3M154.7 169.4v22M154.7 169.4l.3 .3M155 169.7v.8M155 170.5v20M155 169.9h5.5M155 169.8h5.5M160.5 169.6h99.8M160.5 176h95M160.5 176.5h95M172 160.8l1 .2-1 .3zM172.5 179.6l1 1.7"/>
<path d="M173 161l1-.2v.5zM180 169.4v-1.3h3.2a1.03 1.03 0 0 0 1.5 0 1.03 1.03 0 0 0 0-1.5 1.03 1.03 0 0 0-1.5 0h-3.2v-2.1l.2-.4 .4-.2h13.8l.5 .3 .1 .4 .2-.5 .4-.2h13.8l.5 .3 .1 2.4h-3.3a1.03 1.03 0 0 0-1.4 0 1.03 1.03 0 0 0 0 1.5 1.03 1.03 0 0 0 1.4 0h3.3v1.3M181.2 165.4v.4M181.2 166.6v.5h1.2M181.2 168.9v.4M181.2 168.9h1.1M181.2 165.8h1.1M181.2 169.4a.61 .61 0 0 1 .5-.9 .61 .61 0 0 1 .5 .9M181.4 165.1h.7M182.4 165.4v.4M182.4 166.6v1.5M182.4 168.9v.4"/>
<path d="M182.4 167.6h-1.2v.5M184.3 166.4v1.9M190.3 166.6a1.15 1.15 0 0 1 1.4 0h6.5a1.04 1.04 0 0 1 1.5 0 1.04 1.04 0 0 1 0 1.5 1.04 1.04 0 0 1-1.5 0h-6.5a1 1 0 0 1-1.4-.1 1 1 0 0 1 0-1.4zM192.7 169.4a.61 .61 0 0 1 .5-.9 .61 .61 0 0 1 .5 .9M194.6 164h.8M195 164v5.4M196.2 169.4a.62 .62 0 0 1 .5-.9 .62 .62 0 0 1 .6 .9M205.7 166.4v1.9M207.6 165.4v.4M207.6 166.6v1.5M207.6 168.9v.4M207.6 167.6h1.2v.5"/>
<path d="M207.6 168.9h1.2M207.6 165.8h1.2M207.7 169.4a.62 .62 0 0 1 .5-.9 .62 .62 0 0 1 .6 .9M208.8 165.4v.4M208.8 166.6v.5h-1.2M208.8 168.9v.4M221.7 165.4v.4M221.7 166.6v.5h1.1M221.7 168.9v.4M221.7 168.9h1.1M221.7 165.8h1.1M221.7 169.4a.61 .61 0 0 1 .5-.9 .61 .61 0 0 1 .5 .9"/>
<path d="M221.9 165.1h.7M222 160.8l1 .2-1 .3zM222.1 171.4h1.7M222.8 165.4v.4M222.8 166.6v1.5M222.8 168.9v.4M222.8 167.6h-1.1v.5M223 161l1-.2v.5zM224.8 166.4v1.9M233.2 169.4a.61 .61 0 0 1 .5-.9 .61 .61 0 0 1 .5 .9M234.5 160.8l1 .2-1 .3zM234.6 179.7a1.18 1.18 0 0 1 1.7-.1 1.18 1.18 0 0 1 .1 1.6 1.18 1.18 0 0 1-1.7 .2 1.18 1.18 0 0 1-.1-1.7z"/>
<path d="M235.1 164h.4M235.5 164.6l-.1-.4-.5-.3h-13.8l-.4 .2-.2 .4v2.1h3.2a1.03 1.03 0 0 1 1.5 0 1.03 1.03 0 0 1 0 1.5 1.03 1.03 0 0 1-1.5 0h-3.2v1.3M235.5 166.6h-3.3a1.03 1.03 0 0 0-1.4 0 1.03 1.03 0 0 0 0 1.5 1.03 1.03 0 0 0 1.4 0h3.3M235.5 179.2v2.5M235.5 161l1-.2v.5zM255.5 169.4v22M259.5 160.8l1 .2-1 .3zM260.3 169.6v21.7M260.3 169.6l.2 .5h-100M260.5 161h-123M265.1 171.4l.2 1h-.5zM265.1 171.4v18"/>
<path d="M267.1 171.4h-32.5M272.1 169.4l.2 1.1h-.5zM272.1 169.4v22M274.1 169.4h-113.6v22h113.6M339.9 179h10.2M137.5 186.4l.4 2.6M137.5 186.4v18.7M137.9 189a2.68 2.68 0 0 0 3.2 2.1M137.9 189h.1M138.7 188.8l.1 .1M138.7 188.8l.3 1M138.7 188.8l-.8 .2"/>
<path d="M138.7 188l.2 .1M138.7 188v.8M138.8 188.9l.3 .8M138.9 188.1l-.1 .8M139 189.8a2.56 2.56 0 0 0 2.1 1.3M139 187.8h2.1M139 187.8l-.3 .2M139 187.8l.1 .2M139.1 188h2M139.1 188l-.2 .1M139.1 189.7l-.1 .1M139.1 189.7l.5 .7 1.5 .5"/>
<path d="M139.1 189.7h2.5M141.1 187.8v.2M141.1 190.9v.2M141.1 187.8h2.1M141.1 191.1l8.9 .1M141.1 190.9h.5M141.1 188h2M141.6 189.7v1.4M141.6 188.3v1.4M141.6 188.3v2.8M141.6 188.3h1.5M143.1 190.1h.1"/>
<path d="M143.1 188v3.1h-1.5M143.2 190.1v1l-.1-.2M143.2 187.8l-.1 .2M143.2 187.8v2.3M143.2 190.1l6.8 .1M150 190.2v1M150 191.2l.2 .2M150.2 191.4h4.5M155 190.5v.7M155 190.5h-5v.7M155 191.1h5.5M155 191.2l-.3 .2"/>
<path d="M155 191.2h5.5M160.5 191h95M160.5 185h95M160.5 184.5h95M173 180.4v24.7M173.5 181.3l.7 .8-.4 .2zM173.5 181.3l8.7 15.1h33.6M194.6 193.7l-1.3 3.3M208.5 194.1h2.6M208.8 195.2l1 1.5M209.8 194.1v2.6M210.7 195.2l-.9 1.5"/>
<path d="M223 180.4v24.7M234.2 180.4h2.5M235.1 188.7l.8 1.5M235.5 182.7v22.4M235.5 189.4h31.6M235.9 190.2l.7 .7-.4 .3zM235.9 190.2l5.8 9.9h25.8M255.5 191.3h4.8M255.5 190.8h5M258 197.8h2.6M258.3 198.9l1 1.5M259.3 197.8v2.6"/>
<path d="M260.3 198.9l-1 1.5M260.5 190.8l-.2 .5M264.8 188.5h.5l-.2 .9zM271.8 190.5h.5l-.2 .9zM337.9 187.9v21M342.8 198.9h9.1M343.8 198.6l1 .3-1 .2zM344.8 196.9v4a4 4 0 0 0-4 4 4 4 0 0 0 4 4M346.8 198.9l1-.3v.5zM346.8 196.9v4M137.5 203.1l1-.3v.5zM137.5 203.1h98"/>
<path d="M172 202.8l1 .3-1 .2zM173 203.1l1-.3v.5zM222 202.8l1 .3-1 .2zM223 203.1l1-.3v.5zM234.5 202.8l1 .3-1 .2zM245.9 202.4l-1.3 3.3M337.6 208h.5l-.2 .9zM337.9 200.9l.2 1h-.5zM346.8 200.9a4 4 0 0 1 4 4 4 4 0 0 1-4 4h-10.9M346.8 200.9h-10.9M4 238.5h148.9v54.5M49.6 238.5v54.5"/>
<path d="M4 248.5h148.9M4 254.5h148.9M84 248.5v6M118.4 248.5v6M216 253h200M216 248h65M216 258h65M228.6 243v15M255.2 243v15M281 243v50M296 243v30M346 243v30"/>
<path d="M361 243v30M381 253v20M392 253v20M416 243h-200v50M4 260.5h148.9M4 266.4h148.9M4 273.4h148.9M95.6 278.9h1.6M95.6 277.3h1.6M96.4 276.5v1.6M216 278h65M216 273h200"/>
<path d="M216 263h165M216 268h65M231 263v15M256 263v15M311 273v20M393.4 260.5l9-2.5v10l-9-2.5zM4 280.7h148.9M4 287h148.9M84 287v6M118.4 287v6"/>
<circle cx="173" cy="39.4" r=".85"/>
<circle cx="185.5" cy="39.7" r=".82"/>
<circle cx="185.5" cy="39.7" r="1.01"/>
<circle cx="190.5" cy="39.7" r="1.68"/>
<circle cx="190.5" cy="39.7" r="1.72"/>
<circle cx="195.5" cy="39.7" r=".9"/>
<circle cx="195.5" cy="39.7" r=".75"/>
<circle cx="200.5" cy="39.7" r="1.71"/>
<circle cx="200.5" cy="39.7" r="1.68"/>
<circle cx="205.5" cy="39.7" r=".82"/>
<circle cx="205.5" cy="39.7" r="1.01"/>
<circle cx="223" cy="39.4" r=".84"/>
<circle cx="235.5" cy="39.4" r=".84"/>
<circle cx="162.6" cy="50.9" r="1.43"/>
<circle cx="162.6" cy="45.9" r="1.43"/>
<circle cx="162.6" cy="45.9" r="1.5"/>
<circle cx="162.6" cy="50.9" r="1.5"/>
<circle cx="173" cy="57.4" r=".85"/>
<circle cx="185.5" cy="57.2" r=".82"/>
<circle cx="185.5" cy="57.2" r="1.01"/>
<circle cx="190.5" cy="57.2" r="1.72"/>
<circle cx="190.5" cy="57.2" r="1.68"/>
<circle cx="195.5" cy="57.2" r=".9"/>
<circle cx="195.5" cy="57.2" r=".75"/>
<circle cx="200.5" cy="57.2" r="1.71"/>
<circle cx="200.5" cy="57.2" r="1.68"/>
<circle cx="205.5" cy="57.2" r=".82"/>
<circle cx="205.5" cy="57.2" r="1.01"/>
<circle cx="253.5" cy="46" r="1.5"/>
<circle cx="253.5" cy="50.9" r="1.5"/>
<circle cx="253.5" cy="50.9" r="1.44"/>
<circle cx="253.5" cy="45.9" r="1.44"/>
<circle cx="193.2" cy="63.3" r="1.35"/>
<circle cx="193.2" cy="63.3" r="1.3"/>
<circle cx="196.7" cy="63.3" r="1.31"/>
<circle cx="196.7" cy="63.3" r="1.34"/>
<circle cx="210.7" cy="68.7" r="1.14"/>
<circle cx="233.7" cy="63.3" r="1.35"/>
<circle cx="233.7" cy="63.3" r="1.3"/>
<circle cx="163" cy="96.9" r="1.42"/>
<circle cx="163" cy="96.9" r="1.49"/>
<circle cx="182" cy="91.5" r="1.35"/>
<circle cx="182" cy="91.5" r="1.3"/>
<circle cx="182" cy="91.5" r="1.5"/>
<circle cx="192" cy="87.3" r=".5"/>
<circle cx="192" cy="87.3" r=".84"/>
<circle cx="192" cy="87.3" r=".75"/>
<circle cx="194.2" cy="86.9" r="1.1"/>
<circle cx="194.3" cy="86.9" r="1.16"/>
<circle cx="196.7" cy="86.9" r="1.14"/>
<circle cx="196.7" cy="86.9" r="1.1"/>
<circle cx="208" cy="91.5" r="1.3"/>
<circle cx="208" cy="91.5" r="1.35"/>
<circle cx="208" cy="91.5" r="1.5"/>
<circle cx="222.5" cy="91.5" r="1.3"/>
<circle cx="222.5" cy="91.5" r="1.34"/>
<circle cx="222.5" cy="91.5" r="1.5"/>
<circle cx="233.5" cy="91.5" r="1.29"/>
<circle cx="233.5" cy="91.5" r="1.51"/>
<circle cx="233.5" cy="91.5" r="1.34"/>
<circle cx="253" cy="96.9" r="1.43"/>
<circle cx="253" cy="96.9" r="1.51"/>
<circle cx="341.4" cy="106.9" r="1.52"/>
<circle cx="341.4" cy="101.4" r="1.52"/>
<circle cx="341.4" cy="101.4" r="1.37"/>
<circle cx="341.4" cy="106.9" r="1.37"/>
<circle cx="341.4" cy="101.4" r="1.33"/>
<circle cx="341.4" cy="106.9" r="1.33"/>
<circle cx="344.8" cy="118.7" r="1.5"/>
<circle cx="357.9" cy="101.4" r="1.33"/>
<circle cx="357.9" cy="106.9" r="1.33"/>
<circle cx="357.9" cy="106.9" r="1.52"/>
<circle cx="357.9" cy="101.4" r="1.52"/>
<circle cx="357.9" cy="101.4" r="1.37"/>
<circle cx="357.9" cy="106.9" r="1.37"/>
<circle cx="357.9" cy="106.9" r="1.5"/>
<circle cx="357.9" cy="101.4" r="1.5"/>
<circle cx="358.4" cy="132.3" r="1.5"/>
<circle cx="173" cy="171.4" r=".85"/>
<circle cx="181.7" cy="165.6" r=".62"/>
<circle cx="193.2" cy="165.6" r=".62"/>
<circle cx="196.7" cy="165.6" r=".63"/>
<circle cx="208.2" cy="165.6" r=".63"/>
<circle cx="222.2" cy="165.6" r=".62"/>
<circle cx="223" cy="171.4" r=".85"/>
<circle cx="233.7" cy="165.6" r=".62"/>
<circle cx="235.5" cy="171.4" r=".84"/>
<circle cx="173" cy="180.5" r="1"/>
<circle cx="173" cy="189.5" r=".86"/>
<circle cx="194" cy="195.3" r="1.14"/>
<circle cx="223" cy="189.5" r=".86"/>
<circle cx="223" cy="180.5" r=".99"/>
<circle cx="235.2" cy="180.4" r="3.7"/>
<circle cx="235.5" cy="189.5" r=".85"/>
<circle cx="245.2" cy="204" r="1.14"/>
</g>
<path d="M412.4 262.3a2.5 2.5 0 0 0-4.1-1.1 2.5 2.5 0 0 0 1 4.2 2.5 2.5 0 0 0 3.2-2.9l-.1-.2" fill="none" stroke="#000" stroke-width=".3" stroke-dasharray="30.5 1.3 1.3 1.3" stroke-dashoffset="24.5" stroke-linecap="butt"/>
<path d="M414.8 261.5a5 5 0 0 0-8.3-2 5 5 0 0 0 2.2 8.3 5 5 0 0 0 6.2-6l-.1-.3" fill="none" stroke="#000" stroke-width=".3" stroke-dasharray="30.5 1.3 1.3 1.3" stroke-dashoffset="16.7" stroke-linecap="butt"/>
<path d="M235.5 179.2v-1M234.3 180.4h-1M235.5 181.7v1M236.8 180.4h1" fill="none" stroke="#000" stroke-width=".3" stroke-dasharray="30.5 1.3 1.3 1.3"/>
<path d="M349.7 97.3v6.5" fill="none" stroke="#000" stroke-width=".3" stroke-dasharray="30.5 1.3 1.3 1.3" stroke-dashoffset="29.1"/>
<path d="M410 255.7v14.9" fill="none" stroke="#000" stroke-width=".3" stroke-dasharray="30.5 1.3 1.3 1.3" stroke-dashoffset="25"/>
<path d="M403.4 263l12.6-.1" fill="none" stroke="#000" stroke-width=".3" stroke-dasharray="30.5 1.3 1.3 1.3" stroke-dashoffset="26.1"/>
<path d="M216 248v5" fill="none" stroke="#000" stroke-width=".3" stroke-dasharray="30.5 1.3 1.3 1.3" stroke-dashoffset="29.9"/>
<path d="M168 57.2v-17.5M195.5 57.2v-17.5M220.5 57.2v-17.5M248 57.2v-17.5" fill="none" stroke="#f00" stroke-width=".3" stroke-dasharray="30.5 1.3 1.3 1.3" stroke-dashoffset="23.6"/>
<g fill="#000">
<path d="M338.1 108.6l.4-.3 .3 1z"/>
<path d="M136.5 32l1 .2-1 .3zM168 32.2l1-.2v.5zM137.5 25.2l1-.2v.5zM194.5 25l1 .2-1 .3z"/>
<path d="M211.1 39.7l.2 1h-.5zM210.8 56.2h.5l-.2 1zM265.1 171.4l.2 1h-.5zM264.8 188.5h.5l-.2 .9zM272.1 169.4l.2 1.1h-.5zM271.8 190.5h.5l-.2 .9zM365.7 83.9l.3 1h-.5zM365.5 108.9h.5l-.3 1z"/>
<path d="M217 32l1 .2-1 .3zM173 32.2l1-.2v.5zM259.5 160.8l1 .2-1 .3zM235.5 161l1-.2v.5zM359.7 114.2l1 .2-1 .2zM349.7 114.4l1-.2v.4z"/>
<path d="M259.5 33.2l1 .2-1 .3zM248 33.4l1-.2v.5zM220.5 25.2l1-.2v.5zM194.5 25l1 .2-1 .3z"/>
<path d="M137.5 81.1l1-.2v.4zM259.5 80.9l1 .2-1 .2zM185.2 58.2l-.5 .9 .5 .1zM185.5 36l1-.2v.5zM204.5 35.8l1 .2-1 .3zM195.7 58.1l.1 1 .5-.2zM173 203.1l1-.3v.5zM222 202.8l1 .3-1 .2zM223 203.1l1-.3v.5zM234.5 202.8l1 .3-1 .2zM173.5 181.3l.3 1 .4-.2zM235.9 190.2l.3 1 .4-.3zM137.5 161l1-.2v.5zM172 160.8l1 .2-1 .3zM137.5 203.1l1-.3v.5zM172 202.8l1 .3-1 .2zM338.8 114.4l1-.2v.4zM348.7 114.2l1 .2-1 .2z"/>
<path d="M338.9 80.4l1-.2v.5zM359.4 80.2l1 .2-1 .3z"/>
<path d="M173 161l1-.2v.5zM222 160.8l1 .2-1 .3z"/>
<path d="M223 161l1-.2v.5zM234.5 160.8l1 .2-1 .3z"/>
<path d="M346.8 198.9l1-.3v.5zM343.8 198.6l1 .3-1 .2z"/>
<path d="M337.9 200.9l.2 1h-.5zM337.6 208h.5l-.2 .9z"/>
</g>
<path d="M338.8 108.9v.5" fill="none" stroke="#f00" stroke-width=".3"/>
<g font-size="6.3">
<text x="282.1" y="250.3">名称</text>
<text x="347.1" y="250.3">图号</text>
<text x="282.1" y="260.3">材质</text>
<text x="347.1" y="260.3">质量</text>
<text x="383.3" y="262.1">视</text>
<text x="383.3" y="270">图</text>
<text x="282.1" y="270.3">版次</text>
<text x="347.1" y="270.3">比例</text>
</g>
<g font-size="4.9">
<text x="4" y="230.6">注意：1.行走平行度（正面+侧面），450行程内，≤±0.03mm，1000行程内，≤±0.05mm。</text>
<text x="12.7" y="236.5">2.本体形变，450行程内，≤±0.03mm，1000行程内，≤±0.05mm。</text>
<text x="16.9" y="245.5">型号规格</text>
<text x="80.2" y="245.5">GTH4-50-BM-M05-C4</text>
<text x="10.7" y="253.5">螺杆规格/型号</text>
<text x="61.8" y="253.5">1002</text>
<text x="96.3" y="253.5">1005</text>
<text x="16.9" y="259.5">有效行程</text>
<text x="16.9" y="265.5">精度等级</text>
<text x="98.7" y="265.5">C7</text>
<text x="16.9" y="272">马达容量</text>
<text x="87.6" y="272">50W(无刹车)</text>
<text x="11.9" y="279.1">重复定位精度</text>
<text x="97.7" y="279.1">0.02</text>
<text x="4.5" y="285.9">感应开关方式及数量</text>
<text x="81.4" y="285.9">外挂型三只（C4）</text>
<text x="11.9" y="292.1">建议最快速度</text>
<text x="58.1" y="292.1">100MM/S</text>
<text x="92.5" y="292.1">250MM/S</text>
<text x="127" y="292">500MM/S</text>
</g>
<g font-size="4.2">
<text x="303" y="249.5">GTH4-50-BM-M05-C4</text>
<text x="259" y="267">2022/9/24</text>
</g>
<g font-size="4.1">
<text x="144.5" y="24.6">116 滑台原点</text>
<text x="196.6" y="24.6">50 有效行程</text>
<text x="139.2" y="31.6">61</text>
<text x="145.7" y="31.6">1 滑台极限位置</text>
<text x="197.3" y="35.4">40</text>
<text x="197.3" y="31.6">90</text>
<text x="263.9" y="32.8">25</text>
<text x="272.5" y="32.8">1 滑台极限位置</text>
<text x="210.5" y="36.2" transform="rotate(-90 210.5 36.2)">35</text>
<text x="156.5" y="70.1">4 x M4</text>
<text x="174.4" y="70.1">9.5</text>
<text x="200.6" y="70.1">2 x</text>
<text x="213.9" y="70.1">3 H7</text>
<text x="229.9" y="70.1">4.5</text>
<text x="197.2" y="80.5">246</text>
<text x="347.6" y="79.8">43</text>
<text x="365.2" y="97.7" transform="rotate(-90 365.2 97.7)">52</text>
<text x="322.9" y="103.7">基准面</text>
<text x="325.1" y="113.8">21.70</text>
<text x="365.6" y="113.8">22</text>
<text x="151.3" y="160.5">71</text>
<text x="191.6" y="160.5">100</text>
<text x="228.1" y="160.5">25</text>
<text x="245.7" y="160.5">50</text>
<text x="342.9" y="177.8">II</text>
<text x="240" y="182">II</text>
<text x="264.5" y="181" transform="rotate(-90 264.5 181)">36</text>
<text x="271.5" y="181" transform="rotate(-90 271.5 181)">44</text>
<text x="339.9" y="183">2 : 1</text>
<text x="183.8" y="196.8">2 x</text>
<text x="197.1" y="196.8">4 H7</text>
<text x="213.1" y="196.8">4</text>
<text x="151.3" y="202.5">71</text>
<text x="193.6" y="202.5">100</text>
<text x="228.1" y="202.5">25</text>
<text x="243.4" y="200.5">6 x M4</text>
<text x="262.6" y="200.5">10</text>
<text x="333.2" y="200.1" transform="rotate(-90 333.2 200.1)">+0.012</text>
<text x="337.3" y="198.1" transform="rotate(-90 337.3 198.1)">0</text>
<text x="349.9" y="198.3">1</text>
<text x="248.4" y="205.5">3.40 贯穿</text>
<text x="337.3" y="204.2" transform="rotate(-90 337.3 204.2)">4</text>
<text x="221.3" y="247.4">1</text>
<text x="131.6" y="253.2">1010</text>
<text x="218.2" y="257.4">序号</text>
<text x="221.3" y="252.4">2</text>
<text x="230.7" y="257.4">修 订 版 次</text>
<text x="255.9" y="257.4">设计变更编号</text>
<text x="225" y="262.4">设</text>
<text x="238.8" y="262.4">计</text>
<text x="252.5" y="262.4">变</text>
<text x="266.2" y="262.4">更</text>
<text x="218.4" y="267.4">设 计</text>
<text x="218.4" y="272.4">校 核</text>
<text x="218.4" y="277.4">批 准</text>
</g>
</svg>
